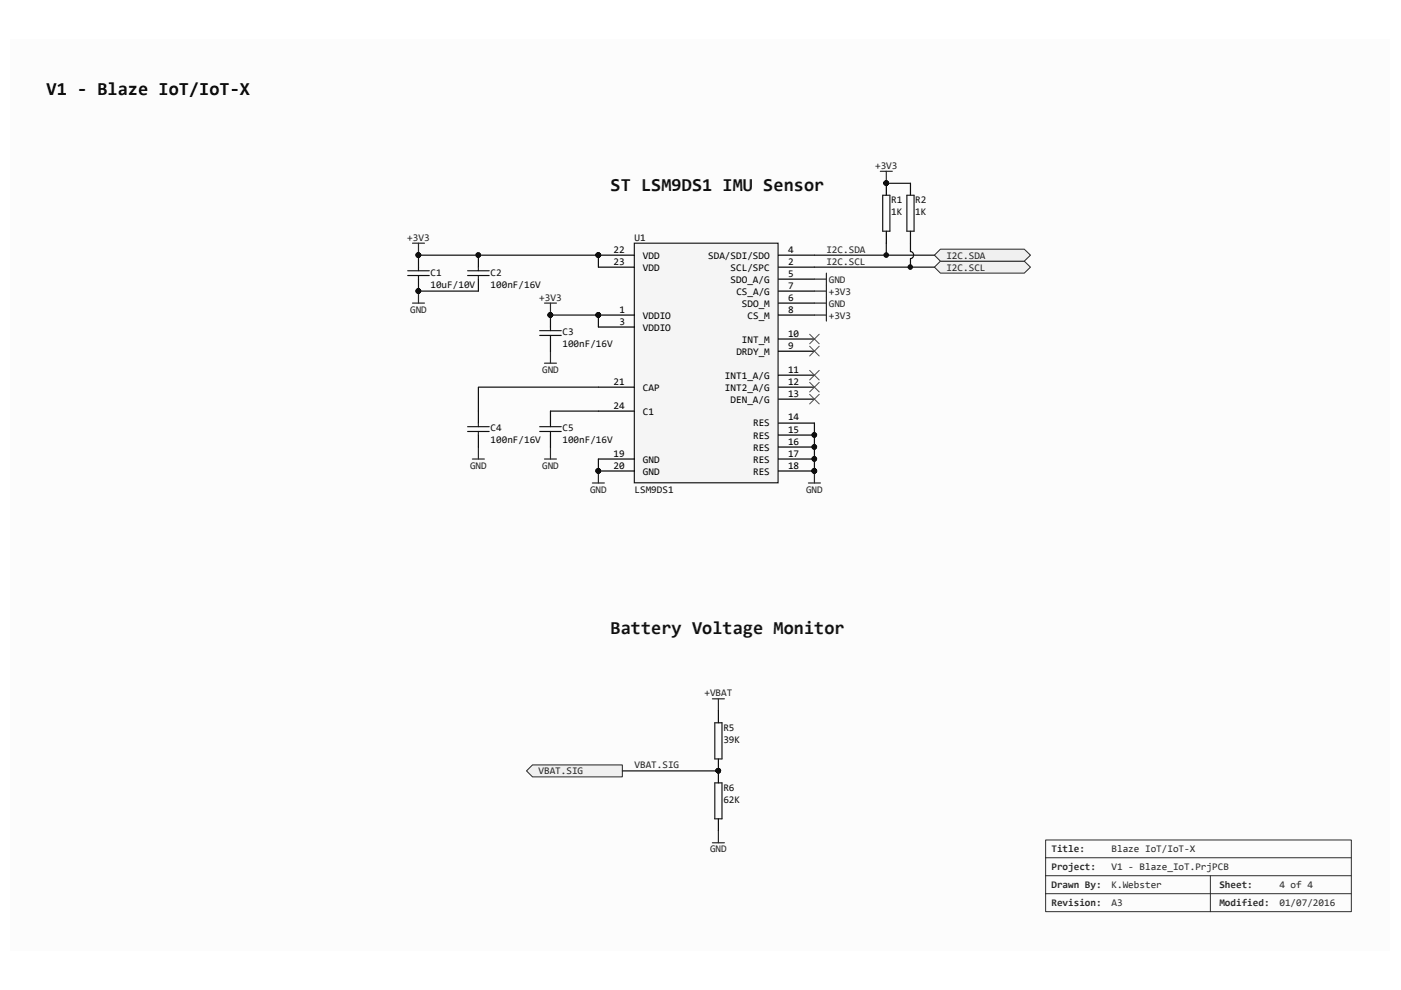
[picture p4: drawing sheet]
<svg xmlns="http://www.w3.org/2000/svg" width="297mm" height="210mm" viewBox="0 0 297 210" stroke-linecap="round" stroke-linejoin="round" font-family="sans-serif">
<path d="M2.2 8.4h292.6v193.1h-292.6z" fill="#fcfcfc"/>
<path d="M221.7 178.1h64.8v15.2h-64.8zM221.7 181.9h64.8M221.7 185.7h64.8M221.7 189.5h64.8M256.6 185.7v7.6" fill="none" stroke="#2b2b2b" stroke-width=".21"/>
<path d="M151 148.2h2.6M152.3 148.2v2.5M151 178.7h2.6M152.3 176.1v2.6" fill="none" stroke="#262626" stroke-width=".25"/>
<path d="M111.6 163.4l1.3-1.2h19v2.5h-19z" fill-rule="evenodd" fill="#f0f0f0"/>
<path d="M111.6 163.4l1.3-1.2h19v2.5h-19z" fill="none" stroke="#262626" stroke-width=".21"/>
<path d="M131.9 163.4h20.4" fill="none" stroke="#0e0e0e" stroke-width=".25"/>
<circle cx="152.3" cy="163.4" r=".48" fill="#0e0e0e"/>
<circle cx="152.3" cy="163.4" r=".48" fill="none" stroke="#0e0e0e" stroke-width=".21"/>
<path d="M152.3 160.9v2.5" fill="none" stroke="#000" stroke-width=".25"/>
<circle cx="152.3" cy="163.4" r=".48" fill="#0e0e0e"/>
<circle cx="152.3" cy="163.4" r=".48" fill="none" stroke="#0e0e0e" stroke-width=".21"/>
<path d="M152.3 150.7v2.5" fill="none" stroke="#000" stroke-width=".25"/>
<path d="M151.5 153.2h1.6v7.7h-1.6z" fill="none" stroke="#1c1c1c" stroke-width=".25"/>
<circle cx="152.3" cy="163.4" r=".48" fill="#0e0e0e"/>
<circle cx="152.3" cy="163.4" r=".48" fill="none" stroke="#0e0e0e" stroke-width=".21"/>
<path d="M152.3 163.4v2.6M152.3 173.6v2.5" fill="none" stroke="#000" stroke-width=".25"/>
<circle cx="152.3" cy="163.4" r=".48" fill="#0e0e0e"/>
<circle cx="152.3" cy="163.4" r=".48" fill="none" stroke="#0e0e0e" stroke-width=".21"/>
<path d="M151.5 166h1.6v7.6h-1.6z" fill="none" stroke="#1c1c1c" stroke-width=".25"/>
<circle cx="152.3" cy="163.4" r=".48" fill="#0e0e0e"/>
<circle cx="152.3" cy="163.4" r=".48" fill="none" stroke="#0e0e0e" stroke-width=".21"/>
<path d="M134.5 51.6h30.5v50.8h-30.5z" fill-rule="evenodd" fill="#f5f5f5"/>
<path d="M134.5 51.6h30.5v50.8h-30.5z" fill="none" stroke="#1c1c1c" stroke-width=".25"/>
<g fill="none" stroke="#000" stroke-width=".25">
<path d="M165.1 56.6h7.6M165.1 54.1h7.6M165.1 59.2h7.6M165.1 64.3h7.6M165.1 61.7h7.6M165.1 66.8h7.6M165.1 74.5h7.6M165.1 71.9h7.6M165.1 79.5h7.6M165.1 82.1h7.6M165.1 84.6h7.6M165.1 89.7h7.6"/>
<path d="M165.1 92.2h7.6"/>
</g>
<circle cx="172.6" cy="92.2" r=".49" fill="#0e0e0e"/>
<circle cx="172.6" cy="92.2" r=".49" fill="none" stroke="#0e0e0e" stroke-width=".21"/>
<path d="M165.1 94.8h7.6" fill="none" stroke="#000" stroke-width=".25"/>
<circle cx="172.6" cy="94.8" r=".49" fill="#0e0e0e"/>
<circle cx="172.6" cy="94.8" r=".49" fill="none" stroke="#0e0e0e" stroke-width=".21"/>
<path d="M165.1 97.3h7.6" fill="none" stroke="#000" stroke-width=".25"/>
<circle cx="172.6" cy="97.3" r=".49" fill="#0e0e0e"/>
<circle cx="172.6" cy="97.3" r=".49" fill="none" stroke="#0e0e0e" stroke-width=".21"/>
<path d="M165.1 99.9h7.6" fill="none" stroke="#000" stroke-width=".25"/>
<circle cx="172.6" cy="99.8" r=".49" fill="#0e0e0e"/>
<circle cx="172.6" cy="99.8" r=".49" fill="none" stroke="#0e0e0e" stroke-width=".21"/>
<path d="M126.9 66.8h7.6" fill="none" stroke="#000" stroke-width=".25"/>
<circle cx="126.8" cy="66.8" r=".49" fill="#0e0e0e"/>
<circle cx="126.8" cy="66.8" r=".49" fill="none" stroke="#0e0e0e" stroke-width=".21"/>
<path d="M126.9 69.3h7.6M126.9 97.3h7.6M126.9 99.9h7.6" fill="none" stroke="#000" stroke-width=".25"/>
<circle cx="126.8" cy="99.8" r=".49" fill="#0e0e0e"/>
<circle cx="126.8" cy="99.8" r=".49" fill="none" stroke="#0e0e0e" stroke-width=".21"/>
<path d="M126.9 54.1h7.6M126.9 82.1h7.6" fill="none" stroke="#000" stroke-width=".25"/>
<circle cx="126.8" cy="54.1" r=".49" fill="#0e0e0e"/>
<circle cx="126.8" cy="54.1" r=".49" fill="none" stroke="#0e0e0e" stroke-width=".21"/>
<path d="M126.9 56.6h7.6M126.9 87.2h7.6" fill="none" stroke="#000" stroke-width=".25"/>
<circle cx="172.6" cy="92.2" r=".49" fill="#0e0e0e"/>
<circle cx="172.6" cy="92.2" r=".49" fill="none" stroke="#0e0e0e" stroke-width=".21"/>
<circle cx="172.6" cy="94.8" r=".49" fill="#0e0e0e"/>
<circle cx="172.6" cy="94.8" r=".49" fill="none" stroke="#0e0e0e" stroke-width=".21"/>
<circle cx="172.6" cy="97.3" r=".49" fill="#0e0e0e"/>
<circle cx="172.6" cy="97.3" r=".49" fill="none" stroke="#0e0e0e" stroke-width=".21"/>
<circle cx="172.6" cy="99.8" r=".49" fill="#0e0e0e"/>
<circle cx="172.6" cy="99.8" r=".49" fill="none" stroke="#0e0e0e" stroke-width=".21"/>
<circle cx="126.8" cy="66.8" r=".49" fill="#0e0e0e"/>
<circle cx="126.8" cy="66.8" r=".49" fill="none" stroke="#0e0e0e" stroke-width=".21"/>
<circle cx="126.8" cy="99.8" r=".49" fill="#0e0e0e"/>
<circle cx="126.8" cy="99.8" r=".49" fill="none" stroke="#0e0e0e" stroke-width=".21"/>
<circle cx="126.8" cy="54.1" r=".49" fill="#0e0e0e"/>
<circle cx="126.8" cy="54.1" r=".49" fill="none" stroke="#0e0e0e" stroke-width=".21"/>
<path d="M126.9 99.9v2.5M125.6 102.4h2.5" fill="none" stroke="#262626" stroke-width=".25"/>
<circle cx="126.8" cy="99.8" r=".49" fill="#0e0e0e"/>
<circle cx="126.8" cy="99.8" r=".49" fill="none" stroke="#0e0e0e" stroke-width=".21"/>
<path d="M172.7 99.9v2.5M171.4 102.4h2.5" fill="none" stroke="#262626" stroke-width=".25"/>
<circle cx="172.6" cy="99.8" r=".49" fill="#0e0e0e"/>
<circle cx="172.6" cy="99.8" r=".49" fill="none" stroke="#0e0e0e" stroke-width=".21"/>
<path d="M87.5 64.3h2.5M88.7 61.7v2.6M115.4 97.3h2.6M116.7 94.8v2.5" fill="none" stroke="#262626" stroke-width=".25"/>
<circle cx="88.7" cy="61.7" r=".49" fill="#0e0e0e"/>
<circle cx="88.7" cy="61.7" r=".49" fill="none" stroke="#0e0e0e" stroke-width=".21"/>
<path d="M87.5 51.6h2.5M88.7 51.6v2.5" fill="none" stroke="#262626" stroke-width=".25"/>
<circle cx="88.7" cy="54.1" r=".49" fill="#0e0e0e"/>
<circle cx="88.7" cy="54.1" r=".49" fill="none" stroke="#0e0e0e" stroke-width=".21"/>
<path d="M115.4 77h2.6M115.4 64.3h2.6M116.7 64.3v2.5M116.7 74.5v2.5" fill="none" stroke="#262626" stroke-width=".25"/>
<circle cx="116.7" cy="66.8" r=".49" fill="#0e0e0e"/>
<circle cx="116.7" cy="66.8" r=".49" fill="none" stroke="#0e0e0e" stroke-width=".21"/>
<path d="M172.7 59.2h2.5M175.2 57.9v10.2M172.7 61.7h2.5M172.7 66.8h2.5M172.7 64.3h2.5M100.2 97.3h2.5M101.4 94.8v2.5" fill="none" stroke="#262626" stroke-width=".25"/>
<path d="M172.7 89.7v10.2" fill="none" stroke="#0e0e0e" stroke-width=".25"/>
<circle cx="172.6" cy="99.8" r=".49" fill="#0e0e0e"/>
<circle cx="172.6" cy="99.8" r=".49" fill="none" stroke="#0e0e0e" stroke-width=".21"/>
<path d="M88.7 61.7h12.7M116.7 87.2h10.2" fill="none" stroke="#0e0e0e" stroke-width=".25"/>
<circle cx="88.7" cy="61.7" r=".49" fill="#0e0e0e"/>
<circle cx="88.7" cy="61.7" r=".49" fill="none" stroke="#0e0e0e" stroke-width=".21"/>
<path d="M172.7 54.1h25.4M172.7 56.6h25.4M126.9 82.1h-25.5v5.1M126.9 97.3v2.6" fill="none" stroke="#0e0e0e" stroke-width=".25"/>
<circle cx="126.8" cy="99.8" r=".49" fill="#0e0e0e"/>
<circle cx="126.8" cy="99.8" r=".49" fill="none" stroke="#0e0e0e" stroke-width=".21"/>
<path d="M126.9 66.8v2.5" fill="none" stroke="#0e0e0e" stroke-width=".25"/>
<circle cx="126.8" cy="66.8" r=".49" fill="#0e0e0e"/>
<circle cx="126.8" cy="66.8" r=".49" fill="none" stroke="#0e0e0e" stroke-width=".21"/>
<path d="M116.7 66.8h10.2" fill="none" stroke="#0e0e0e" stroke-width=".25"/>
<circle cx="126.8" cy="66.8" r=".49" fill="#0e0e0e"/>
<circle cx="126.8" cy="66.8" r=".49" fill="none" stroke="#0e0e0e" stroke-width=".21"/>
<circle cx="116.7" cy="66.8" r=".49" fill="#0e0e0e"/>
<circle cx="116.7" cy="66.8" r=".49" fill="none" stroke="#0e0e0e" stroke-width=".21"/>
<path d="M88.7 54.1h38.2" fill="none" stroke="#0e0e0e" stroke-width=".25"/>
<circle cx="88.7" cy="54.1" r=".49" fill="#0e0e0e"/>
<circle cx="88.7" cy="54.1" r=".49" fill="none" stroke="#0e0e0e" stroke-width=".21"/>
<circle cx="126.8" cy="54.1" r=".49" fill="#0e0e0e"/>
<circle cx="126.8" cy="54.1" r=".49" fill="none" stroke="#0e0e0e" stroke-width=".21"/>
<path d="M126.9 54.1v2.5" fill="none" stroke="#0e0e0e" stroke-width=".25"/>
<circle cx="126.8" cy="54.1" r=".49" fill="#0e0e0e"/>
<circle cx="126.8" cy="54.1" r=".49" fill="none" stroke="#0e0e0e" stroke-width=".21"/>
<path d="M198.1 56.6l1.3-1.2h17.8l1.3 1.2-1.3 1.3h-17.8z" fill-rule="evenodd" fill="#f0f0f0"/>
<path d="M198.1 56.6l1.3-1.2h17.8l1.3 1.2-1.3 1.3h-17.8z" fill="none" stroke="#262626" stroke-width=".21"/>
<path d="M198.1 54.1l1.3-1.3h17.8l1.3 1.3-1.3 1.3h-17.8z" fill-rule="evenodd" fill="#f0f0f0"/>
<path d="M198.1 54.1l1.3-1.3h17.8l1.3 1.3-1.3 1.3h-17.8z" fill="none" stroke="#262626" stroke-width=".21"/>
<path d="M186.6 36.3h2.6M187.9 36.3v2.6" fill="none" stroke="#262626" stroke-width=".25"/>
<circle cx="187.9" cy="38.8" r=".48" fill="#0e0e0e"/>
<circle cx="187.9" cy="38.8" r=".48" fill="none" stroke="#0e0e0e" stroke-width=".21"/>
<path d="M187.9 38.9h5.1" fill="none" stroke="#0e0e0e" stroke-width=".25"/>
<circle cx="187.9" cy="38.8" r=".48" fill="#0e0e0e"/>
<circle cx="187.9" cy="38.8" r=".48" fill="none" stroke="#0e0e0e" stroke-width=".21"/>
<path d="M187.9 51.6v2.5" fill="none" stroke="#0e0e0e" stroke-width=".25"/>
<circle cx="187.9" cy="54.1" r=".49" fill="#0e0e0e"/>
<circle cx="187.9" cy="54.1" r=".49" fill="none" stroke="#0e0e0e" stroke-width=".21"/>
<path d="M193 51.6v1.7a.74 .74 0 0 1 .7 .8 .74 .74 0 0 1-.7 .7M193 54.9v1.7" fill="none" stroke="#0e0e0e" stroke-width=".25"/>
<circle cx="193" cy="56.6" r=".48" fill="#0e0e0e"/>
<circle cx="193" cy="56.6" r=".48" fill="none" stroke="#0e0e0e" stroke-width=".21"/>
<path d="M88.7 59.2v2.5" fill="none" stroke="#000" stroke-width=".25"/>
<circle cx="88.7" cy="61.7" r=".49" fill="#0e0e0e"/>
<circle cx="88.7" cy="61.7" r=".49" fill="none" stroke="#0e0e0e" stroke-width=".21"/>
<path d="M88.7 54.1v2.5" fill="none" stroke="#000" stroke-width=".25"/>
<circle cx="88.7" cy="54.1" r=".49" fill="#0e0e0e"/>
<circle cx="88.7" cy="54.1" r=".49" fill="none" stroke="#0e0e0e" stroke-width=".21"/>
<path d="M86.4 57.4h4.6M86.4 58.4h4.6M88.7 56.6v.8M88.7 58.4v.8" fill="none" stroke="#1c1c1c" stroke-width=".25"/>
<circle cx="88.7" cy="61.7" r=".49" fill="#0e0e0e"/>
<circle cx="88.7" cy="61.7" r=".49" fill="none" stroke="#0e0e0e" stroke-width=".21"/>
<circle cx="88.7" cy="54.1" r=".49" fill="#0e0e0e"/>
<circle cx="88.7" cy="54.1" r=".49" fill="none" stroke="#0e0e0e" stroke-width=".21"/>
<path d="M101.4 54.1v2.5M101.4 59.2v2.5" fill="none" stroke="#000" stroke-width=".25"/>
<circle cx="101.4" cy="54.1" r=".49" fill="#0e0e0e"/>
<circle cx="101.4" cy="54.1" r=".49" fill="none" stroke="#0e0e0e" stroke-width=".21"/>
<path d="M99.1 57.4h4.6M99.1 58.4h4.6M101.4 56.6v.8M101.4 58.4v.8" fill="none" stroke="#1c1c1c" stroke-width=".25"/>
<circle cx="101.4" cy="54.1" r=".49" fill="#0e0e0e"/>
<circle cx="101.4" cy="54.1" r=".49" fill="none" stroke="#0e0e0e" stroke-width=".21"/>
<path d="M116.7 66.8v2.5M116.7 71.9v2.6" fill="none" stroke="#000" stroke-width=".25"/>
<circle cx="116.7" cy="66.8" r=".49" fill="#0e0e0e"/>
<circle cx="116.7" cy="66.8" r=".49" fill="none" stroke="#0e0e0e" stroke-width=".21"/>
<path d="M114.4 70.1h4.6M114.4 71.1h4.6M116.7 69.3v.8M116.7 71.1v.8" fill="none" stroke="#1c1c1c" stroke-width=".25"/>
<circle cx="116.7" cy="66.8" r=".49" fill="#0e0e0e"/>
<circle cx="116.7" cy="66.8" r=".49" fill="none" stroke="#0e0e0e" stroke-width=".21"/>
<path d="M187.9 38.9v2.5M187.9 49v2.6M101.4 87.2v2.5M101.4 92.2v2.6M116.7 87.2v2.5M116.7 92.2v2.6" fill="none" stroke="#000" stroke-width=".25"/>
<path d="M99.1 90.5h4.6M99.1 91.5h4.6M101.4 89.7v.8M101.4 91.5v.7M114.4 90.5h4.6M114.4 91.5h4.6M116.7 89.7v.8M116.7 91.5v.7" fill="none" stroke="#1c1c1c" stroke-width=".25"/>
<circle cx="187.9" cy="38.8" r=".48" fill="#0e0e0e"/>
<circle cx="187.9" cy="38.8" r=".48" fill="none" stroke="#0e0e0e" stroke-width=".21"/>
<path d="M187.2 41.4h1.5v7.6h-1.5z" fill="none" stroke="#1c1c1c" stroke-width=".25"/>
<circle cx="187.9" cy="38.8" r=".48" fill="#0e0e0e"/>
<circle cx="187.9" cy="38.8" r=".48" fill="none" stroke="#0e0e0e" stroke-width=".21"/>
<path d="M193 38.9v2.5M193 49v2.6" fill="none" stroke="#000" stroke-width=".25"/>
<path d="M192.3 41.4h1.5v7.6h-1.5z" fill="none" stroke="#1c1c1c" stroke-width=".25"/>
<path d="M171.7 70.9l2 2M171.7 73.4l2 2.1M171.7 78.5l2 2.1M173.7 70.9l-2 2M173.7 73.4l-2 2.1M173.7 78.5l-2 2.1M171.7 81.1l2 2M171.7 83.6l2 2M173.7 81.1l-2 2M173.7 83.6l-2 2" fill="none" stroke="#4c4c4c" stroke-width=".21"/>
<text font-size="3.9" x="9.9" y="20.1">V1 - Blaze IoT/IoT-X</text>
<g font-size="3.9" fill="#151515">
<text x="129.5" y="40.4">ST LSM9DS1 IMU Sensor</text>
<text x="129.5" y="134.5">Battery Voltage Monitor</text>
</g>
<g font-size="2.2" fill="#262626">
<text x="185.5" y="35.8">+3V3</text>
<text x="86.4" y="51.1">+3V3</text>
<text x="175.2" y="53.6">I2C.SDA</text>
<text x="175.2" y="56.1">I2C.SCL</text>
<text x="175.7" y="59.9">GND</text>
<text x="200.7" y="57.4">I2C.SCL</text>
<text x="200.7" y="54.9">I2C.SDA</text>
<text x="114.3" y="63.8">+3V3</text>
<text x="175.7" y="62.5">+3V3</text>
<text x="175.7" y="65">GND</text>
<text x="86.9" y="66.3">GND</text>
<text x="175.7" y="67.6">+3V3</text>
<text x="114.9" y="79">GND</text>
<text x="99.6" y="99.4">GND</text>
<text x="114.9" y="99.4">GND</text>
<text x="125.1" y="104.4">GND</text>
<text x="170.9" y="104.4">GND</text>
<text x="149.3" y="147.7">+VBAT</text>
<text x="114.2" y="164.2">VBAT.SIG</text>
<text x="134.5" y="162.9">VBAT.SIG</text>
<text x="150.5" y="180.7">GND</text>
</g>
<g font-size="2.2" fill="#0e0e0e">
<text x="189" y="43.1">R1</text>
<text x="189" y="45.7">1K</text>
<text x="194.1" y="43.1">R2</text>
<text x="194.1" y="45.7">1K</text>
<text x="134.5" y="51.1">U1</text>
<text x="91.3" y="58.4">C1</text>
<text x="104" y="58.4">C2</text>
<text x="91.3" y="61">10uF/10V</text>
<text x="104" y="61">100nF/16V</text>
<text x="119.2" y="71.1">C3</text>
<text x="119.2" y="73.7">100nF/16V</text>
<text x="104" y="91.5">C4</text>
<text x="104" y="94">100nF/16V</text>
<text x="119.2" y="91.5">C5</text>
<text x="119.2" y="94">100nF/16V</text>
<text x="134.5" y="104.4">LSM9DS1</text>
<text x="153.4" y="155">R5</text>
<text x="153.4" y="157.6">39K</text>
<text x="153.4" y="167.7">R6</text>
<text x="153.4" y="170.3">62K</text>
</g>
<g font-size="2.2">
<text x="130.1" y="53.6">22</text>
<text x="167.1" y="53.6">4</text>
<text x="130.1" y="56.1">23</text>
<text x="136.3" y="54.9">VDD</text>
<text x="136.3" y="57.4">VDD</text>
<text x="150.2" y="54.9">SDA/SDI/SDO</text>
<text x="154.9" y="57.4">SCL/SPC</text>
<text x="154.9" y="59.9">SDO_A/G</text>
<text x="167.1" y="56.1">2</text>
<text x="167.1" y="58.7">5</text>
<text x="156.1" y="62.5">CS_A/G</text>
<text x="157.3" y="65">SDO_M</text>
<text x="167.1" y="63.8">6</text>
<text x="167.1" y="61.2">7</text>
<text x="131.3" y="66.3">1</text>
<text x="131.3" y="68.8">3</text>
<text x="136.3" y="67.6">VDDIO</text>
<text x="136.3" y="70.1">VDDIO</text>
<text x="158.5" y="67.6">CS_M</text>
<text x="167.1" y="71.4">10</text>
<text x="167.1" y="66.3">8</text>
<text x="156.1" y="75.2">DRDY_M</text>
<text x="157.3" y="72.6">INT_M</text>
<text x="167.1" y="73.9">9</text>
<text x="130.1" y="81.5">21</text>
<text x="136.3" y="82.8">CAP</text>
<text x="153.7" y="80.3">INT1_A/G</text>
<text x="153.7" y="82.8">INT2_A/G</text>
<text x="167.1" y="79">11</text>
<text x="167.1" y="81.5">12</text>
<text x="130.1" y="86.6">24</text>
<text x="136.3" y="87.9">C1</text>
<text x="154.9" y="85.3">DEN_A/G</text>
<text x="167.1" y="84.1">13</text>
<text x="167.1" y="89.2">14</text>
<text x="159.7" y="90.4">RES</text>
<text x="159.7" y="93">RES</text>
<text x="159.7" y="95.5">RES</text>
<text x="167.1" y="91.7">15</text>
<text x="167.1" y="94.3">16</text>
<text x="130.1" y="96.8">19</text>
<text x="130.1" y="99.4">20</text>
<text x="136.3" y="98.1">GND</text>
<text x="136.3" y="100.6">GND</text>
<text x="159.7" y="98.1">RES</text>
<text x="159.7" y="100.6">RES</text>
<text x="167.1" y="96.8">17</text>
<text x="167.1" y="99.4">18</text>
</g>
<g font-size="2.2" fill="#2b2b2b">
<text x="222.9" y="180.7">Title:</text>
<text x="222.9" y="184.5">Project:</text>
<text x="235.7" y="180.7">Blaze IoT/IoT-X</text>
<text x="235.7" y="184.5">V1 - Blaze_IoT.PrjPCB</text>
<text x="222.9" y="188.3">Drawn By:</text>
<text x="235.7" y="188.3">K.Webster</text>
<text x="258.5" y="188.3">Sheet:</text>
<text x="271.3" y="188.3">4 of 4</text>
<text x="222.9" y="192.2">Revision:</text>
<text x="235.7" y="192.2">A3</text>
<text x="258.5" y="192.2">Modified:</text>
<text x="271.3" y="192.2">01/07/2016</text>
</g>
</svg>
